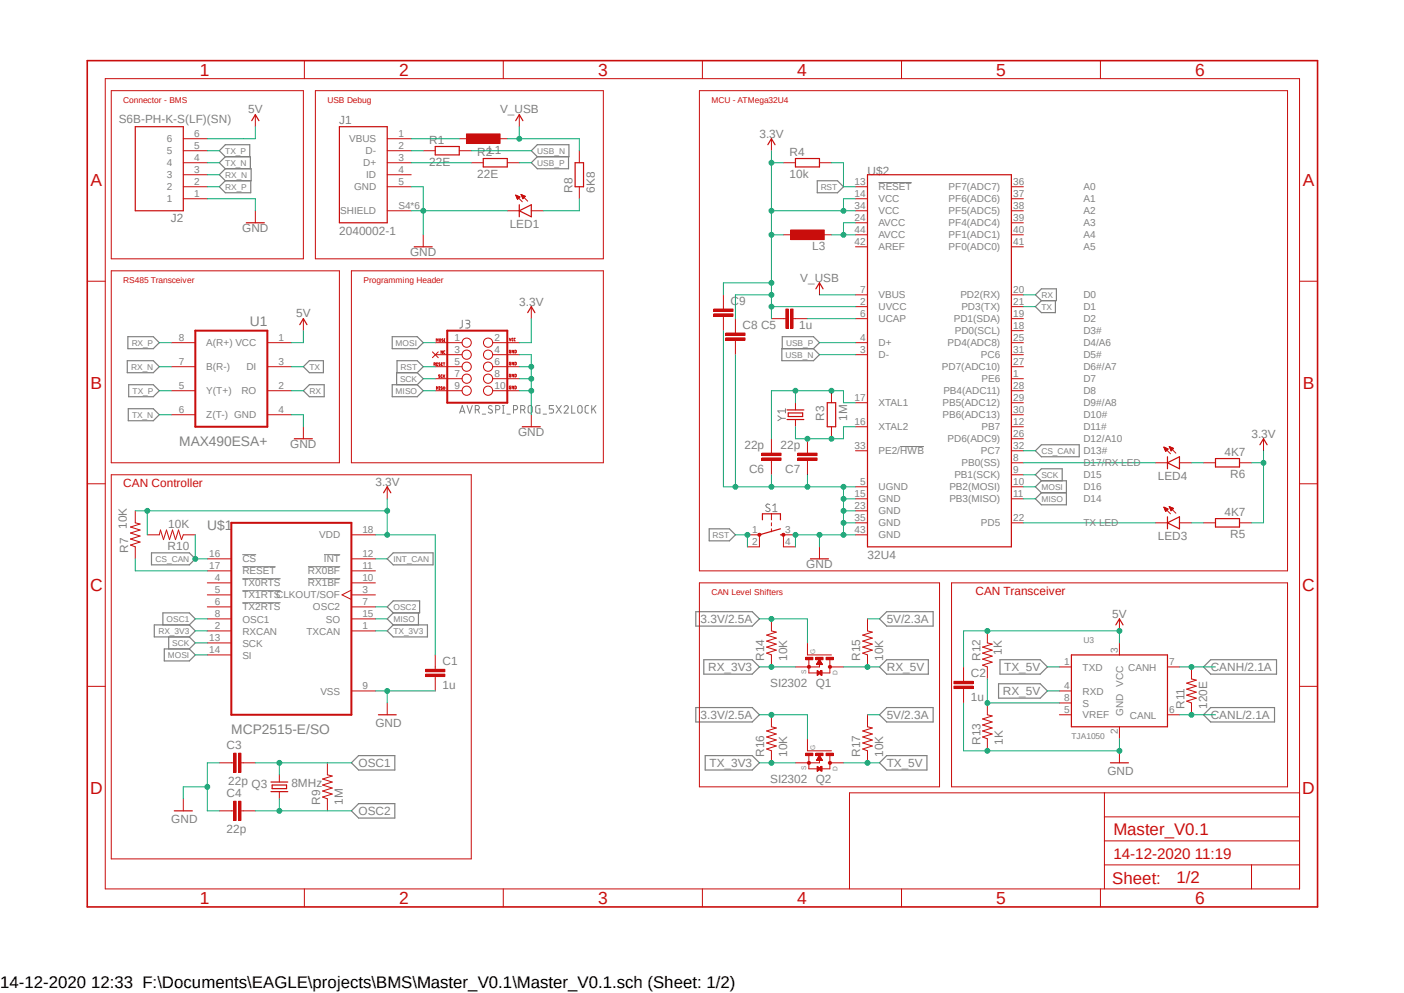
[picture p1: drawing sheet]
<svg xmlns="http://www.w3.org/2000/svg" width="297mm" height="210mm" viewBox="0 0 297 210" stroke-linecap="round" stroke-linejoin="round" font-family="sans-serif">
<path d="M17.9 12.5l261.2 179.9M279.1 12.5l-261.2 179.9" fill="none" stroke="#fff" stroke-width=".21"/>
<g fill="none" stroke="#808080" stroke-width=".21">
<path d="M185.8 38.6h7.1M97.8 67.7l-.1 1.5-.5 .2M98.5 67.7h.5a.36 .36 0 0 1 .4 .4 .36 .36 0 0 1-.4 .4h-.3M98.9 68.5a.47 .47 0 0 1 .5 .4 .47 .47 0 0 1-.5 .5h-.4M97.2 87.4l.6-1.6 .5 1.6M97.4 87h.8M98.8 85.8l.6 1.6 .5-1.6M100.5 86.7h.5a.46 .46 0 0 0 .4-.4 .46 .46 0 0 0-.2-.5h-.7v1.6M101 86.7l.4 .7M102 87.6h.7M104.1 85.9l-.6-.1a.38 .38 0 0 0 0 .6l.5 .3a.37 .37 0 0 1 .2 .4 .37 .37 0 0 1-.4 .3l-.5-.2M104.9 86.7l.6-.1a.46 .46 0 0 0 .2-.5 .46 .46 0 0 0-.4-.3h-.4v1.6"/>
<path d="M106.3 85.8h.4M106.3 87.4h.4M106.5 85.8v1.6M107.2 87.6h.7M108.6 86.7h.5a.46 .46 0 0 0 .4-.4 .46 .46 0 0 0-.2-.5h-.7v1.6M110.2 86.7h.4a.45 .45 0 0 0 .5-.4 .45 .45 0 0 0-.3-.5h-.6v1.6M110.7 86.7l.4 .7M111.8 86a.46 .46 0 0 1 .5-.2 .46 .46 0 0 1 .3 .4v1a.46 .46 0 0 1-.5 .2 .46 .46 0 0 1-.4-.4zM114.2 85.8l-.8 .1-.1 1.1 .2 .3 .7 .1v-.9h-.2M114.9 87.6h.7M117.1 85.8h-.9v.7h.5a.45 .45 0 0 1 .4 .4 .45 .45 0 0 1-.4 .5h-.5M117.6 85.8l1.1 1.6"/>
<path d="M118.7 85.8l-1.1 1.6M119.3 86.1a.44 .44 0 0 1 .7-.3 .44 .44 0 0 1 .1 .7l-.8 .9h.9M120.9 85.8v1.6h.8M122.3 86a.46 .46 0 0 1 .5-.2 .46 .46 0 0 1 .3 .4v.8a.47 .47 0 0 1-.4 .4 .47 .47 0 0 1-.5-.4zM124.5 85.8h-.5l-.2 .3v1.1l.7 .2M125.2 85.8v1.6M125.5 86.4l.6 1M126.1 85.8l-.9 .9M164.5 87.9l.8 .6M165.3 88.5l-.8 .5M165.3 88.5h.9M166.2 86.9h-1.7l.4 .4"/>
<path d="M166.2 86.4v.9M190.4 94.4h5.1M51.3 117.3h2.9M51.3 119.8h7M65.2 119.8h6.8M68.5 117.3h3.5M162.8 106.7l-.2-.1a.37 .37 0 0 0-.5 .2 .37 .37 0 0 0 .1 .5l.7 .4v.3a.6 .6 0 0 1-.9 0M163.5 106.9l.5-.3v1.6M163.5 108.2h.9M51.3 122.4h8.1M51.3 124.9h8.1M51.3 127.5h8.1"/>
<path d="M65.2 122.4h6.8"/>
</g>
<g fill="none" stroke="#808080" stroke-width=".25">
<path d="M47.7 33.1l-1.3-1.2 1.3-1.3h5.1v2.5M47.7 33.1h5.3v2.6M47.7 35.7h5.4v2.5h-5.4M47.7 38.2l-1.3 1.3 1.3 1.3h5.3v-2.6M47.7 33.1l-1.3 1.3 1.3 1.3M47.7 35.7l-1.3 1.3 1.3 1.2M112.4 31.9l1.3-1.3h6.7v2.5h-6.7zM113.7 33.1l-1.3 1.3 1.3 1.3h6.6v-2.6M172.9 38.2h4.3l1.2 1.3-1.2 1.3h-4.3zM26.9 76.3h5.5l1.3 1.3-1.3 1.2h-5.5zM27.1 71.2h5.3l1.3 1.3-1.3 1.2h-5.3zM64.2 77.6l1.2-1.3h3v2.5h-3z"/>
<path d="M83 71.2h5.3l1.2 1.3-1.2 1.2h-5.3zM84 78.8v-2.5h4.3l1.2 1.3-1.2 1.2M88.3 78.8h-4.4v2.6M88.3 78.8l1.2 1.3-1.2 1.3M165.4 73.7h6.7l1.3 1.3-1.3 1.3h-6.7zM165.5 73.7v-2.5h6.6l1.3 1.3-1.3 1.2M219 62.4l1.3-1.3h3.2v2.5h-3.2zM220.3 63.6l-1.3 1.3 1.3 1.2h3v-2.5M27.1 86.4h5.3l1.3 1.3-1.3 1.3h-5.3zM27.2 81.4h5.2l1.3 1.2-1.3 1.3h-5.2zM65.4 81.4h3.2v2.5h-3.2l-1.2-1.3zM83 81.4h5.3l1.2 1.2-1.2 1.3h-5.3z"/>
<path d="M220.3 94.1h8v2.5h-8l-1.3-1.3zM32 116.9h8l1.3 1.3-1.3 1.3h-8zM81.9 118.2l1.3-1.3h8.4v2.6h-8.4zM150 111.8h4.3l1.3 1.3-1.3 1.3h-4.3zM220.3 101.7h5.3v5.1h-5.3l-1.3-1.3 1.3-1.3M220.3 104.2h5.3M220.3 101.7l-1.3-1.3 1.3-1.3h4.4v2.6M220.3 101.7l-1.3 1.3 1.3 1.2M34.5 132.2v-2.6h5.5l1.3 1.3-1.3 1.3M34.8 137.2h5.2l1.3 1.3-1.3 1.3h-5.2zM35.7 134.7v2.5M40 132.2h-7.4v2.5h7.4"/>
<path d="M40 134.7l1.3 1.3-1.3 1.2M40 132.2l1.3 1.2-1.3 1.3M81.9 128.4l1.3-1.3h5.6v2.5h-5.6zM83.2 129.6l-1.3 1.3 1.3 1.3M83.2 132.2h7.2v2.5h-7.2l-1.3-1.3zM88.5 129.6v2.6M147.2 129.4h11.9l1.6 1.5-1.6 1.5h-11.9zM148.9 139.5h10.2l1.6 1.6-1.6 1.5h-10.2zM186.1 130.9l1.5-1.5h9.8v3h-9.8zM211.5 139.5h8.5l1.6 1.6-1.6 1.5h-8.5zM147.2 149.6h11.9l1.6 1.6-1.6 1.5h-11.9zM149.2 159.8h9.9l1.6 1.5-1.6 1.6h-9.9z"/>
<path d="M186.1 151.2l1.5-1.6h9.8v3.1h-9.8zM186.1 141.1l1.5-1.6h8.8v3.1h-8.8zM187.6 159.8h8.5v3.1h-8.5l-1.5-1.6zM211.2 144.6h8.8l1.6 1.5-1.6 1.6h-8.8zM254.6 141.1l1.5-1.6h13.9v3.1h-13.9zM256.1 149.6h13.5v3.1h-13.5l-1.5-1.5zM74.3 171.5l1.6-1.5h7.6v3h-7.6zM74.3 161.3l1.6-1.5h7.6v3.1h-7.6z"/>
</g>
<g fill="none" stroke="#c90d0c" stroke-width=".21">
<path d="M22.3 16.6h252.6v171.4h-252.6zM23.5 19.2h40.7v35.5h-40.7zM64.4 12.8v3.8M66.7 19.2h60.9v35.5h-60.9zM106.5 12.8v3.8M148 19.2h124.4v101.5h-124.4zM148.6 12.8v3.8M190.7 12.8v3.8M232.8 12.8v3.8M81.9 29.3h5.1M81.9 31.9h5.1M81.9 34.4h5.1"/>
<path d="M81.9 37h5.1M81.9 39.5h5.1M89.5 31.9h2.6M97.2 31.9h2.5M99.7 34.4h2.5M107.3 34.4h2.6M109.9 24.3v2.5M181 39.5h2.5M214 39.5h2.5M18.5 59.5h3.8M23.5 57.3h48.3v40.6h-48.3zM74.3 57.3h53.3v40.6h-53.3z"/>
<path d="M81.9 44.6h5.1M89.5 49.7v2.5M181 44.6h2.5M181 52.2h2.5M181 47.1h2.5M181 49.7h2.5M181 42h2.5M214 44.6h2.5M214 52.2h2.5M214 47.1h2.5M214 49.7h2.5M214 42h2.5"/>
<path d="M274.9 59.5h3.8M181 72.5h2.5M181 75h2.5M181 67.4h2.5M181 62.4h2.5M181 64.9h2.5M214 72.5h2.5M214 75h2.5M214 69.9h2.5M214 67.4h2.5M214 62.4h2.5M214 64.9h2.5"/>
<path d="M214 77.6h2.5M181 85.2h2.5M181 90.3h2.5M181 95.3h2.5M214 97.9h2.5M214 82.6h2.5M214 85.2h2.5M214 87.7h2.5M214 90.3h2.5M214 95.3h2.5M214 92.8h2.5M214 80.1h2.5"/>
<path d="M18.5 102.3h3.8M23.5 100.4h76.2v81.3h-76.2zM181 105.5h2.5M181 108h2.5M181 110.6h2.5M181 113.1h2.5M181 103h2.5M214 100.4h2.5M214 105.5h2.5M214 110.6h2.5M214 103h2.5M274.9 102.3h3.8"/>
<path d="M148 123.3h50.8v43.1h-50.8zM201.3 123.3h71.1v43.1h-71.1zM18.5 145.2h3.8M274.9 145.2h3.8M233.6 167.7v20.3M233.6 177.8h41.3M233.6 172.8h41.3M274.9 167.7h-95.2v20.3M64.4 188v3.8M106.5 188v3.8M148.6 188v3.8M190.7 188v3.8"/>
<path d="M232.8 188v3.8M233.6 182.9h41.3M264.8 182.9v5.1"/>
</g>
<path d="M18.5 12.8h260.2v179h-260.2z" fill="none" stroke="#c90d0c" stroke-width=".34"/>
<path d="M71.8 26.8h10.1v20.3h-10.1zM92.1 31h5.1v1.8h-5.1zM102.2 33.5h5.1v1.8h-5.1zM109.1 25.5l.8-1.2 .7 1.2M183.5 37h30.5v78.7h-30.5zM87.6 52.2h3.8" fill="none" stroke="#c90d0c" stroke-width=".25"/>
<path d="M98.7 28.3h7.1v2.1h-7.1z" fill-rule="evenodd" fill="#c90d0c"/>
<path d="M97.2 29.3h2.5M98.7 28.3h7.1v2.1h-7.1zM104.8 29.3h2.5M173.4 59.8v2.6" fill="none" stroke="#c90d0c" stroke-width=".21"/>
<path d="M172.6 61.1l.8-1.3 .7 1.3" fill="none" stroke="#c90d0c" stroke-width=".25"/>
<path d="M167.3 48.6h7.1v2.1h-7.1z" fill-rule="evenodd" fill="#c90d0c"/>
<path d="M165.7 49.7h2.6M167.3 48.6h7.1v2.1h-7.1zM173.4 49.7h2.5M165.7 67.4h.5M167.8 67.4h.5" fill="none" stroke="#c90d0c" stroke-width=".21"/>
<path d="M167.3 65.4h.5v4h-.5z" fill-rule="evenodd" fill="#c90d0c"/>
<path d="M167.3 65.4h.5v4h-.5z" fill="none" stroke="#c90d0c" stroke-width=".21"/>
<path d="M166.2 65.4h.6v4h-.6z" fill-rule="evenodd" fill="#c90d0c"/>
<path d="M163.2 67.4h2.5M166.2 65.4h.6v4h-.6zM168.3 67.4h2.5M163.2 95.3v.5M163.2 97.4v.5M168.3 85.2v1.5M168.3 88.7v1.6" fill="none" stroke="#c90d0c" stroke-width=".21"/>
<path d="M166.5 86.7h3.6M166.5 88.7h3.6M166.8 87.3h3v.8h-3z" fill="none" stroke="#c90d0c" stroke-width=".25"/>
<path d="M161.2 95.8h4v.6h-4z" fill-rule="evenodd" fill="#c90d0c"/>
<path d="M161.2 95.8h4v.6h-4z" fill="none" stroke="#c90d0c" stroke-width=".21"/>
<path d="M161.2 96.9h4v.5h-4z" fill-rule="evenodd" fill="#c90d0c"/>
<path d="M161.2 96.9h4v.5h-4zM163.2 92.8v2.5M163.2 97.9v2.5M170.8 95.3v.5M170.8 97.4v.5" fill="none" stroke="#c90d0c" stroke-width=".21"/>
<path d="M168.8 95.8h4v.6h-4z" fill-rule="evenodd" fill="#c90d0c"/>
<path d="M168.8 95.8h4v.6h-4z" fill="none" stroke="#c90d0c" stroke-width=".21"/>
<path d="M168.8 96.9h4v.5h-4z" fill-rule="evenodd" fill="#c90d0c"/>
<path d="M165.7 34.4h2.6M173.4 34.4h2.5M155.6 69.9v.5M155.6 72v.5M168.8 96.9h4v.5h-4zM170.8 92.8v2.5M170.8 97.9v2.5M175.9 82.6v2.6M175.9 90.3v2.5" fill="none" stroke="#c90d0c" stroke-width=".21"/>
<path d="M168.3 33.5h5.1v1.8h-5.1zM175 85.2h1.8v5.1h-1.8z" fill="none" stroke="#c90d0c" stroke-width=".25"/>
<path d="M153.5 71.5h4.1v.5h-4.1z" fill-rule="evenodd" fill="#c90d0c"/>
<path d="M153.5 71.5h4.1v.5h-4.1z" fill="none" stroke="#c90d0c" stroke-width=".21"/>
<path d="M153.5 70.4h4.1v.6h-4.1z" fill-rule="evenodd" fill="#c90d0c"/>
<path d="M153 64.9v.5M153 66.9v.5M153.5 70.4h4.1v.6h-4.1zM155.6 67.4v2.5M155.6 72.5v2.5" fill="none" stroke="#c90d0c" stroke-width=".21"/>
<path d="M151 66.4h4.1v.5h-4.1z" fill-rule="evenodd" fill="#c90d0c"/>
<path d="M151 66.4h4.1v.5h-4.1z" fill="none" stroke="#c90d0c" stroke-width=".21"/>
<path d="M151 65.4h4.1v.5h-4.1z" fill-rule="evenodd" fill="#c90d0c"/>
<path d="M151 65.4h4.1v.5h-4.1zM153 62.4v2.5M153 67.4v2.5M160.7 113.1v2.6M163.2 108.7v1.2M163.2 110.6v.6M163.2 111.8v.7M165.7 113.1v2.6M173.4 115.7v2.5" fill="none" stroke="#c90d0c" stroke-width=".21"/>
<path d="M161.3 109.9v-1.2h3.8v1.2M165.1 113.1h.6M165.1 111.8l-4.4 1.3M171.4 118.2h3.9" fill="none" stroke="#c90d0c" stroke-width=".25"/>
<path d="M160.4 112.9h.5l.1 .2-.1 .2-.2 .2-.3-.2z" fill-rule="evenodd" fill="#c90d0c"/>
<path d="M160.4 112.9h.5l.1 .2-.1 .2-.2 .2-.3-.2z" fill="none" stroke="#c90d0c" stroke-width=".21"/>
<path d="M165.5 112.9h.4l.2 .2-.2 .2-.2 .2-.2-.2z" fill-rule="evenodd" fill="#c90d0c"/>
<g fill="none" stroke="#c90d0c" stroke-width=".21">
<path d="M38.8 39.5h5.1M38.8 37h5.1M38.8 34.4h5.1M38.8 31.9h5.1M38.8 29.3h5.1M54 24.3v2.5M122.6 31.9v2.5M122.6 39.5v2.5M163.2 29.3v2.6M38.8 42h5.1M54 44.6v2.5M107.3 44.6h2.6"/>
<path d="M109.1 41.3l1.4 1.4M109.1 41.3l.9 .4M109.1 41.3l.4 .9 .5-.5M109.1 41.3h.1M109.2 41.4h.2M109.2 41.5h.4M109.3 41.7h.7M109.3 41.6h.6M109.3 41.8h.6M109.3 41.9h.5M109.4 42h.3M109.4 42h.2"/>
<path d="M109.5 42.1h.1M110.2 41.1l1.4 1.4M110.2 41.1l.9 .4-.5 .5zM110.2 41.1h.1M110.3 41.2h.2M110.3 41.3h.4M110.4 41.4h.5M110.4 41.5h.7M110.4 41.6h.7M110.5 41.7h.5M110.5 41.8h.4M110.6 42h.1"/>
<path d="M110.6 41.9h.2M112.4 44.6h2.5M36.2 77.6h5.1M36.2 72.5h5.1M56.6 77.6h5M56.6 72.5h5M64.2 67.4v2.5M91.5 74.4l1.2 1.2M91.8 77h.2M92 77l.1-.2h-.3v.5M92 77l.1 .3M92.1 77.6h5.6"/>
<path d="M92.1 72.5h5.6M92.1 75h5.6M92.3 72.2v-.5l.2 .3 .2-.3v.5M92.4 77h.2M92.6 76.8h-.2v.5h.2M92.7 74.4l-1.2 1.2M93 71.7l.3 .1-.2 .4-.2-.1zM93 79.3h-.2v.2l.3 .2-.1 .1h-.2M93.1 76.8h-.2l-.1 .1 .3 .3h-.3M93.4 77h.2M93.6 79.3l-.3 .1v.4h.3M93.6 76.8h-.2v.5h.2"/>
<path d="M93.6 74.2v.6l-.3-.6v.6M93.7 71.7h-.1l-.1 .1 .3 .3h-.3M93.8 76.8h.3M93.8 79.3v.5M93.9 79.5l.2 .3M93.9 76.8v.5M94 72.2h.1M94 71.7h.1M94 71.7v.5M94.1 74.2l-.2 .1v.4l.2 .1M94.1 79.3l-.3 .3M104.2 77.6h5.7"/>
<path d="M104.2 72.5h5.7M104.2 75h5.7M107.7 71.5l.2 .6 .2-.6M108 74.1l-.3 .1 .2 .4h.1l-.1-.3M108 76.6l-.3 .1 .2 .5h.1l-.1-.4M108 79.2h-.3l.2 .5h.1l-.1-.3M108.5 71.5h-.2v.5l.2 .1M108.6 74.1v.5l-.3-.5v.5M108.6 76.6v.6l-.3-.6v.6M108.6 79.2v.5l-.3-.5v.5M108.9 74.1h.3v.5h-.3zM108.9 76.6l.3 .1v.4l-.3 .1z"/>
<path d="M108.9 79.2h.3v.5h-.3zM109 71.5l-.2 .2v.3l.2 .1M112.4 64.9v2.5M36.2 82.6h5.1M36.2 87.7h5.1M56.6 82.6h5M56.6 87.7h5M64.2 90.3v2.5M92.1 82.6h5.6M92.1 80.1h5.6M92.3 82.4v-.6l.2 .3 .2-.3v.6M92.9 81.8v.6"/>
<path d="M93.6 81.9l-.2-.1-.1 .1 .3 .4h-.3M93.8 81.9l.3 .1-.1 .3-.2-.1zM104.2 82.6h5.7M104.2 80.1h5.7M108 81.7l-.3 .1 .2 .5h.1l-.1-.4M108.6 81.7v.6l-.3-.6v.6M108.9 81.7l.3 .1v.4l-.3 .1zM112.4 87.7v2.6M244.4 97.9h2.6M246.2 94.6l1.4 1.4M246.2 94.6l.9 .4-.5 .5zM246.3 94.6h.1"/>
<path d="M246.3 94.8h.5M246.3 94.7h.2M246.3 94.9h.6M246.4 95h.7M246.4 95.1h.6M246.5 95.2h.4M246.5 95.2h.3M246.5 95.3h.2M246.6 95.4h.1M247.4 94.4l1.4 1.4M247.4 94.4l.8 .4-.5 .5M247.4 94.4l.3 .9"/>
<path d="M247.4 94.5h.2M247.4 94.6h.4M247.5 94.7h.5M247.5 94.8h.7M247.6 94.9h.6M247.6 95.1h.4M247.6 95h.5M247.6 95.2h.3M247.7 95.2h.1M247.7 95.3l.1 .1M249.5 97.9h2.6M254.6 97.9h2.5"/>
<path d="M262.2 97.9h2.6M267.3 92.8v2.5M28.6 108v2.6l1 .2-2 .7 2 .6-2 .6 2 .7-2 .6 2 .6-2 .7 1 .4v2.5M43.9 118.2h5M74.3 113.1h5.1M74.3 118.2h5.1M158.1 113.1h2.6M158.1 115.7h2.6M165.5 112.9h.4l.2 .2-.2 .2-.2 .2-.2-.2zM165.7 113.1h2.6M165.7 115.7h2.6M244.4 110.6h2.6"/>
<path d="M246.2 107.3l1.4 1.4M246.2 107.3l.9 .4-.5 .5zM246.3 107.3h.1M246.3 107.4h.2M246.3 107.6h.7M246.3 107.5h.5M246.4 107.7h.7M246.4 107.8h.6M246.5 107.9h.4M246.5 107.9h.3M246.5 108h.2M246.6 108.1h.1"/>
<path d="M247.4 107.1l1.4 1.4M247.4 107.1l.8 .4-.5 .5zM247.4 107.2h.2M247.4 107.3h.4M247.5 107.4h.5M247.5 107.5h.7M247.6 107.6h.6M247.6 107.7h.5M247.6 107.9h.3M247.6 107.8h.4M247.7 107.9h.1M249.5 110.6h2.6"/>
<path d="M254.6 110.6h2.5M262.2 110.6h2.6M43.9 120.7h5M43.9 123.3h5M43.9 125.8h5M43.9 128.4h5M43.9 130.9h5M43.9 133.4h5M43.9 136h5M43.9 138.5h5M74.3 120.7h5.1M74.3 123.3h5.1"/>
<path d="M74.3 125.8h5.1M74.3 128.4h5.1M74.3 130.9h5.1M74.3 133.4h5.1M74.3 124.8l-2 1 2 1M236.8 136v2.5M74.3 146.1h5.1M81.9 148.7v2.5M224.1 146.1h2.6M224.1 141.1h2.6M224.1 148.7h2.6M224.1 151.2h2.6"/>
<path d="M236.8 153.7v2.6M236.8 158.8v2.5M247 141.1h2.5M247 151.2h2.5M252.1 141.1v2.5l1 .2-2.1 .7 2.1 .6-2.1 .7 2.1 .6-2.1 .6 2.1 .7-2.1 .6 1.1 .4v2.5M48.9 161.3h.5M51 161.3h.5M59.1 163.9v1.5M59.1 167.4v1.6"/>
<circle cx="98.7" cy="75" r=".98"/>
<circle cx="98.7" cy="77.6" r=".98"/>
<circle cx="98.7" cy="72.5" r=".98"/>
<circle cx="103.2" cy="72.5" r=".98"/>
<circle cx="103.2" cy="75" r=".98"/>
<circle cx="103.2" cy="77.6" r=".98"/>
<circle cx="98.7" cy="80.1" r=".98"/>
<circle cx="98.7" cy="82.6" r=".98"/>
<circle cx="103.2" cy="82.6" r=".98"/>
<circle cx="103.2" cy="80.1" r=".98"/>
</g>
<g fill="none" stroke="#c90d0c" stroke-width=".25">
<path d="M28.6 26.8h10.2v17.8h-10.2zM53.3 25.5l.7-1.2 .8 1.2M121.7 34.4h1.7v5.1h-1.7zM162.4 30.6l.8-1.3 .8 1.3M52.1 47.1h3.8M109.9 44.6l2.5-1.3v2.5zM109.9 43.3v2.5M63.4 68.7l.8-1.3 .7 1.3M111.6 66.1l.8-1.2 .8 1.2M62.3 92.8h3.8M110.5 90.3h3.8M247 96.6v2.5"/>
<path d="M247 97.9l2.5-1.3v2.5zM257.1 97h5.1v1.8h-5.1zM266.5 94.1l.8-1.3 .8 1.3M247 110.6l2.5-1.3v2.5zM247 109.3v2.5M257.1 109.7h5.1v1.8h-5.1zM226.7 138.5h20.3v15.2h-20.3zM80.1 151.2h3.7M57.3 165.4h3.6M57.3 167.4h3.6M57.6 166h3v.8h-3zM234.9 161.3h3.8"/>
</g>
<path d="M41.3 69.9h15.3v20.4h-15.3zM94.6 69.9h12.7v15.3h-12.7zM48.9 110.6h25.4v40.6h-25.4z" fill="none" stroke="#c90d0c" stroke-width=".42"/>
<path d="M50.5 159.3h.5v4.1h-.5z" fill-rule="evenodd" fill="#c90d0c"/>
<path d="M50.5 159.3h.5v4.1h-.5z" fill="none" stroke="#c90d0c" stroke-width=".21"/>
<path d="M49.4 159.3h.6v4.1h-.6z" fill-rule="evenodd" fill="#c90d0c"/>
<path d="M49.4 159.3h.6v4.1h-.6zM46.4 161.3h2.5M48.9 171.5h.5M51 171.5h.5M51.5 161.3h2.5" fill="none" stroke="#c90d0c" stroke-width=".21"/>
<path d="M50.5 169.5h.5v4h-.5z" fill-rule="evenodd" fill="#c90d0c"/>
<path d="M50.5 169.5h.5v4h-.5z" fill="none" stroke="#c90d0c" stroke-width=".21"/>
<path d="M49.4 169.5h.6v4h-.6z" fill-rule="evenodd" fill="#c90d0c"/>
<path d="M92.1 141.1v.5M92.1 143.1v.5M38.8 169v2.5M46.4 171.5h2.5M49.4 169.5h.6v4h-.6zM51.5 171.5h2.5" fill="none" stroke="#c90d0c" stroke-width=".21"/>
<path d="M36.9 171.5h3.8" fill="none" stroke="#c90d0c" stroke-width=".25"/>
<path d="M90 142.6h4.1v.5h-4.1z" fill-rule="evenodd" fill="#c90d0c"/>
<path d="M90 142.6h4.1v.5h-4.1z" fill="none" stroke="#c90d0c" stroke-width=".21"/>
<path d="M90 141.6h4.1v.5h-4.1z" fill-rule="evenodd" fill="#c90d0c"/>
<path d="M92.1 138.5v2.6M90 141.6h4.1v.5h-4.1zM92.1 143.6v2.5M203.8 143.6v.5M203.8 145.6v.5" fill="none" stroke="#c90d0c" stroke-width=".21"/>
<path d="M201.8 145.1h4.1v.5h-4.1z" fill-rule="evenodd" fill="#c90d0c"/>
<path d="M201.8 145.1h4.1v.5h-4.1z" fill="none" stroke="#c90d0c" stroke-width=".21"/>
<path d="M201.8 144.1h4.1v.5h-4.1z" fill-rule="evenodd" fill="#c90d0c"/>
<path d="M31.2 113.1h2.5l.3-1 .6 2 .6-2 .7 2 .6-2 .6 2 .7-2 .6 2 .4-1h2.5M81.9 103v2.5M170.8 138.5h5.1M171.1 139.4v2.9h4.5v-2.9M208.9 133.4v2.6l1 .2-2 .7 2 .6-2 .6 2 .7-2 .6 2 .6-2 .7 1 .4v2.5M173.4 140.5v.6h-2.6M175.6 141.1h.3M201.8 144.1h4.1v.5h-4.1zM203.8 141.1v2.5M203.8 146.1v2.6M208.9 148.7v2.5l1 .2-2 .7 2 .6-2 .6 2 .7-2 .6 2 .6-2 .7 1 .4v2.5M69.3 161.3v2.6l1 .2-2.1 .7 2.1 .6-2.1 .6 2.1 .7-2.1 .6 2.1 .6-2.1 .7 1.1 .4v2.5" fill="none" stroke="#c90d0c" stroke-width=".21"/>
<path d="M81.2 104.2l.7-1.2 .8 1.2" fill="none" stroke="#c90d0c" stroke-width=".25"/>
<path d="M170.9 140.8h.5v.5h-.5l-.1-.2z" fill-rule="evenodd" fill="#c90d0c"/>
<path d="M170.9 140.8h.5v.5h-.5l-.1-.2z" fill="none" stroke="#c90d0c" stroke-width=".21"/>
<path d="M175.3 140.8h.5v.5h-.5l-.1-.2z" fill-rule="evenodd" fill="#c90d0c"/>
<path d="M175.3 140.8h.5v.5h-.5l-.1-.2z" fill="none" stroke="#c90d0c" stroke-width=".21"/>
<path d="M174.8 139h1.5v.5h-1.5z" fill-rule="evenodd" fill="#c90d0c"/>
<path d="M174.8 139h1.5v.5h-1.5z" fill="none" stroke="#c90d0c" stroke-width=".21"/>
<path d="M172.6 139h1.5v.5h-1.5z" fill-rule="evenodd" fill="#c90d0c"/>
<path d="M172.6 139h1.5v.5h-1.5z" fill="none" stroke="#c90d0c" stroke-width=".21"/>
<path d="M170.4 139h1.6v.5h-1.6z" fill-rule="evenodd" fill="#c90d0c"/>
<path d="M170.4 139h1.6v.5h-1.6z" fill="none" stroke="#c90d0c" stroke-width=".21"/>
<path d="M173.7 141.8h.2v1h-.2z" fill-rule="evenodd" fill="#c90d0c"/>
<g fill="none" stroke="#c90d0c" stroke-width=".21">
<path d="M163.2 130.9v2.5l1 .3-2 .6 2 .7-2 .6 2 .6-2 .7 2 .6-2 .6 1 .4v2.6M170.8 136v2.5M173.1 140h.5M173.1 139.9h.5M173.1 139.8h.4M173.2 139.8h.3M173.2 139.7h.3M173.3 139.7h.1M173.3 139.6h.1M173.4 139.5l.6 1h-1.3zM183.5 130.9v2.5l1 .3-2 .6 2 .7-2 .6 2 .6-2 .7 2 .6-2 .6 1 .4v2.6M168.3 141.1h2.5"/>
<path d="M170.8 158.8h5.1M171.1 159.8v2.8h4.5v-2.8M172.8 140.5h1.1M172.8 140.4h1.1M172.9 140.3h.9M172.9 140.2h.9M172.9 141.8l.8 .5-.8 .5zM172.9 142.8h.1M172.9 142.7h.2M172.9 142.6h.3M172.9 142.5h.5M172.9 142.4h.6"/>
<path d="M172.9 142.3h.7M172.9 142.2h.7M172.9 142.2h.5M172.9 142.1h.4M172.9 142h.2M172.9 141.9h.1M172.9 140.2h.8M173 140.1h.7M173 140h.7M173.7 141.8h.2v1h-.2zM175.9 141.1h2.5M173.4 160.8v.5h-2.6"/>
<path d="M175.6 161.3h.3"/>
</g>
<path d="M170.9 161.1h.5v.5h-.5l-.1-.3z" fill-rule="evenodd" fill="#c90d0c"/>
<path d="M170.9 161.1h.5v.5h-.5l-.1-.3z" fill="none" stroke="#c90d0c" stroke-width=".21"/>
<path d="M175.3 161.1h.5v.5h-.5l-.1-.3z" fill-rule="evenodd" fill="#c90d0c"/>
<path d="M175.3 161.1h.5v.5h-.5l-.1-.3z" fill="none" stroke="#c90d0c" stroke-width=".21"/>
<path d="M174.8 159.3h1.5v.5h-1.5z" fill-rule="evenodd" fill="#c90d0c"/>
<path d="M174.8 159.3h1.5v.5h-1.5z" fill="none" stroke="#c90d0c" stroke-width=".21"/>
<path d="M172.6 159.3h1.5v.5h-1.5z" fill-rule="evenodd" fill="#c90d0c"/>
<path d="M172.6 159.3h1.5v.5h-1.5z" fill="none" stroke="#c90d0c" stroke-width=".21"/>
<path d="M170.4 159.3h1.6v.5h-1.6z" fill-rule="evenodd" fill="#c90d0c"/>
<path d="M170.4 159.3h1.6v.5h-1.6z" fill="none" stroke="#c90d0c" stroke-width=".21"/>
<path d="M173.7 162.1h.2v1h-.2z" fill-rule="evenodd" fill="#c90d0c"/>
<g fill="none" stroke="#c90d0c" stroke-width=".21">
<path d="M236.8 130.9v2.5M163.2 151.2v2.5l1 .3-2 .6 2 .6-2 .7 2 .6-2 .6 2 .7-2 .6 1 .4v2.5M170.8 156.3v2.5M173.3 160h.1M173.3 159.9h.1M173.4 159.8l.6 1h-1.3zM183.5 151.2v2.5l1 .3-2 .6 2 .6-2 .7 2 .6-2 .6 2 .7-2 .6 1 .4v2.5M168.3 161.3h2.5M172.8 160.8h1.1M172.8 160.7h1.1M172.9 160.6h.9M172.9 160.5h.9"/>
<path d="M172.9 163.1h.1M172.9 163h.2M172.9 162.9h.3M172.9 162.9h.4M172.9 162.8h.5M172.9 162.7h.7M172.9 162.6h.7M172.9 162.5h.6M172.9 162.4h.5M172.9 162.3h.3M172.9 162.2h.2M172.9 162.1h.1"/>
<path d="M173 160.4h.7M173 160.3h.7M173.1 160.2h.5M173.1 160.1h.4M173.2 160.1h.3M173.2 160h.3M173.7 162.1h.2v1h-.2zM173.7 162.6l-.8-.5v1M173.7 162.6l-.8 .5M175.9 161.3h2.5"/>
</g>
<path d="M236.1 132.2l.7-1.3 .8 1.3" fill="none" stroke="#c90d0c" stroke-width=".25"/>
<path d="M87 39.5h2.5v10.2M87 44.6h2.5" fill="none" stroke="#0dab76" stroke-width=".21"/>
<circle cx="89.5" cy="44.6" r=".51" fill="#0dab76"/>
<g fill="none" stroke="#0dab76" stroke-width=".21">
<path d="M89.5 44.6h17.8M173.4 113.1v2.6M178.4 110.6h2.6M181 103h-2.6v10.1h2.6"/>
<circle cx="89.5" cy="44.6" r=".51"/>
</g>
<circle cx="178.4" cy="110.6" r=".51" fill="#0dab76"/>
<g fill="none" stroke="#0dab76" stroke-width=".21">
<path d="M178.4 108h2.6"/>
<circle cx="178.4" cy="110.6" r=".51"/>
</g>
<circle cx="178.4" cy="108" r=".51" fill="#0dab76"/>
<g fill="none" stroke="#0dab76" stroke-width=".21">
<path d="M178.4 105.5h2.6"/>
<circle cx="178.4" cy="108" r=".51"/>
</g>
<circle cx="178.4" cy="105.5" r=".51" fill="#0dab76"/>
<g fill="none" stroke="#0dab76" stroke-width=".21">
<path d="M163.2 100.4v2.6h7.6"/>
<circle cx="178.4" cy="105.5" r=".51"/>
</g>
<circle cx="178.4" cy="103" r=".51" fill="#0dab76"/>
<g fill="none" stroke="#0dab76" stroke-width=".21">
<path d="M170.8 100.4v2.6h7.6"/>
<circle cx="178.4" cy="103" r=".51"/>
</g>
<circle cx="170.8" cy="103" r=".51" fill="#0dab76"/>
<g fill="none" stroke="#0dab76" stroke-width=".21">
<path d="M155.6 75v28h7.6"/>
<circle cx="170.8" cy="103" r=".51"/>
</g>
<circle cx="163.2" cy="103" r=".51" fill="#0dab76"/>
<g fill="none" stroke="#0dab76" stroke-width=".21">
<path d="M153 103h2.6"/>
<circle cx="163.2" cy="103" r=".51"/>
</g>
<circle cx="155.6" cy="103" r=".51" fill="#0dab76"/>
<g fill="none" stroke="#0dab76" stroke-width=".21">
<path d="M153 69.9v33.1M173.4 113.1h5"/>
<circle cx="155.6" cy="103" r=".51"/>
</g>
<circle cx="178.4" cy="113.1" r=".51" fill="#0dab76"/>
<g fill="none" stroke="#0dab76" stroke-width=".21">
<path d="M173.4 113.1h-5.1v2.6"/>
<circle cx="178.4" cy="113.1" r=".51"/>
</g>
<circle cx="168.3" cy="113.1" r=".51" fill="#0dab76"/>
<circle cx="168.3" cy="113.1" r=".51" fill="none" stroke="#0dab76" stroke-width=".21"/>
<circle cx="173.4" cy="113.1" r=".51" fill="#0dab76"/>
<g fill="none" stroke="#0dab76" stroke-width=".21">
<path d="M43.9 42h10.1v2.6M109.9 75h2.5v12.7M109.9 77.6h2.5M61.6 87.7h2.6v2.6M109.9 80.1h2.5M109.9 82.6h2.5"/>
<circle cx="173.4" cy="113.1" r=".51"/>
</g>
<circle cx="112.4" cy="82.6" r=".51" fill="#0dab76"/>
<circle cx="112.4" cy="82.6" r=".51" fill="none" stroke="#0dab76" stroke-width=".21"/>
<circle cx="112.4" cy="80.1" r=".51" fill="#0dab76"/>
<circle cx="112.4" cy="80.1" r=".51" fill="none" stroke="#0dab76" stroke-width=".21"/>
<circle cx="112.4" cy="77.6" r=".51" fill="#0dab76"/>
<g fill="none" stroke="#0dab76" stroke-width=".21">
<path d="M79.4 146.1h12.7M81.9 146.1v2.6"/>
<circle cx="112.4" cy="77.6" r=".51"/>
</g>
<circle cx="81.9" cy="146.1" r=".51" fill="#0dab76"/>
<g fill="none" stroke="#0dab76" stroke-width=".21">
<path d="M203.8 148.7v10.1h5.1M236.8 156.3v2.5"/>
<circle cx="81.9" cy="146.1" r=".51"/>
</g>
<circle cx="236.8" cy="158.8" r=".51" fill="#0dab76"/>
<g fill="none" stroke="#0dab76" stroke-width=".21">
<path d="M208.9 158.8h27.9"/>
<circle cx="236.8" cy="158.8" r=".51"/>
</g>
<circle cx="208.9" cy="158.8" r=".51" fill="#0dab76"/>
<g fill="none" stroke="#0dab76" stroke-width=".21">
<path d="M43.9 166.4h-5.1v2.6M46.4 161.3h-2.5v10.2h2.5"/>
<circle cx="208.9" cy="158.8" r=".51"/>
</g>
<circle cx="43.9" cy="166.4" r=".51" fill="#0dab76"/>
<g fill="none" stroke="#0dab76" stroke-width=".21">
<path d="M87 34.4h12.7M87 31.9h2.5M107.3 29.3h15.3v2.6M109.9 26.8v2.5M173.4 62.4h7.6"/>
<circle cx="43.9" cy="166.4" r=".51"/>
</g>
<circle cx="109.9" cy="29.3" r=".51" fill="#0dab76"/>
<g fill="none" stroke="#0dab76" stroke-width=".21">
<path d="M87 29.3h10.2M99.7 31.9h12.7M109.9 34.4h2.5M175.9 49.7h5.1M181 47.1h-2.6v2.6M173.4 75h7.6M173.4 72.5h7.6"/>
<circle cx="109.9" cy="29.3" r=".51"/>
</g>
<circle cx="178.4" cy="49.7" r=".51" fill="#0dab76"/>
<g fill="none" stroke="#0dab76" stroke-width=".21">
<path d="M170.8 67.4h10.2M168.3 85.2v-2.6h10.1v2.6h2.6"/>
<circle cx="178.4" cy="49.7" r=".51"/>
</g>
<circle cx="175.9" cy="82.6" r=".51" fill="#0dab76"/>
<g fill="none" stroke="#0dab76" stroke-width=".21">
<path d="M168.3 82.6h-5.1v10.2"/>
<circle cx="175.9" cy="82.6" r=".51"/>
</g>
<circle cx="168.3" cy="82.6" r=".51" fill="#0dab76"/>
<g fill="none" stroke="#0dab76" stroke-width=".21">
<path d="M181 90.3h-2.6v2.5h-7.6"/>
<circle cx="168.3" cy="82.6" r=".51"/>
</g>
<circle cx="175.9" cy="92.8" r=".51" fill="#0dab76"/>
<g fill="none" stroke="#0dab76" stroke-width=".21">
<path d="M168.3 92.8h2.5"/>
<circle cx="175.9" cy="92.8" r=".51"/>
</g>
<circle cx="170.8" cy="92.8" r=".51" fill="#0dab76"/>
<g fill="none" stroke="#0dab76" stroke-width=".21">
<path d="M175.9 34.4h2.5v5.1h2.6M168.3 90.3v2.5M155.6 113.1h2.5v2.6"/>
<circle cx="170.8" cy="92.8" r=".51"/>
</g>
<circle cx="158.1" cy="113.1" r=".51" fill="#0dab76"/>
<g fill="none" stroke="#0dab76" stroke-width=".21">
<path d="M43.9 31.9h2.5M43.9 34.4h2.5M43.9 37h2.5M43.9 39.5h2.5M54 26.8v2.5h-10.1M122.6 42v2.6h-7.7M33.7 77.6h2.5M33.7 72.5h2.5M61.6 77.6h2.6M64.2 69.9v2.6h-2.6M89.5 77.6h2.6M89.5 72.5h2.6"/>
<path d="M216.5 64.9h2.5M216.5 62.4h2.5M33.7 82.6h2.5M33.7 87.7h2.5M61.6 82.6h2.6M89.5 82.6h2.6M89.5 80.1h2.6M216.5 97.9h27.9M252.1 97.9h2.5M216.5 105.5h2.5M216.5 100.4h2.5M216.5 103h2.5"/>
<path d="M216.5 110.6h27.9M252.1 110.6h2.5M41.3 136h2.6M41.3 138.5h2.6M79.4 130.9h2.5M183.5 130.9h2.6M208.9 133.4h27.9v2.6M183.5 151.2h2.6"/>
<circle cx="158.1" cy="113.1" r=".51"/>
</g>
<circle cx="236.8" cy="133.4" r=".51" fill="#0dab76"/>
<g fill="none" stroke="#0dab76" stroke-width=".21">
<path d="M208.9 133.4h-5.1v7.7"/>
<circle cx="236.8" cy="133.4" r=".51"/>
</g>
<circle cx="208.9" cy="133.4" r=".51" fill="#0dab76"/>
<g fill="none" stroke="#0dab76" stroke-width=".21">
<path d="M264.8 97.9h2.5M267.3 95.3v15.3h-2.5"/>
<circle cx="208.9" cy="133.4" r=".51"/>
</g>
<circle cx="267.3" cy="97.9" r=".51" fill="#0dab76"/>
<g fill="none" stroke="#0dab76" stroke-width=".21">
<path d="M163.2 31.9v2.5h2.5M181 44.6h-17.8v5.1h2.5M181 42h-2.6v2.6"/>
<circle cx="267.3" cy="97.9" r=".51"/>
</g>
<circle cx="178.4" cy="44.6" r=".51" fill="#0dab76"/>
<g fill="none" stroke="#0dab76" stroke-width=".21">
<path d="M163.2 64.9h17.8"/>
<circle cx="178.4" cy="44.6" r=".51"/>
</g>
<circle cx="163.2" cy="49.7" r=".51" fill="#0dab76"/>
<g fill="none" stroke="#0dab76" stroke-width=".21">
<path d="M163.2 34.4v10.2M163.2 49.7v15.2"/>
<circle cx="163.2" cy="49.7" r=".51"/>
</g>
<circle cx="163.2" cy="44.6" r=".51" fill="#0dab76"/>
<circle cx="163.2" cy="44.6" r=".51" fill="none" stroke="#0dab76" stroke-width=".21"/>
<circle cx="163.2" cy="34.4" r=".51" fill="#0dab76"/>
<g fill="none" stroke="#0dab76" stroke-width=".21">
<path d="M163.2 64.9v2.5"/>
<circle cx="163.2" cy="34.4" r=".51"/>
</g>
<circle cx="163.2" cy="64.9" r=".51" fill="#0dab76"/>
<g fill="none" stroke="#0dab76" stroke-width=".21">
<path d="M163.2 59.8h-10.2v2.6"/>
<circle cx="163.2" cy="64.9" r=".51"/>
</g>
<circle cx="163.2" cy="59.8" r=".51" fill="#0dab76"/>
<g fill="none" stroke="#0dab76" stroke-width=".21">
<path d="M163.2 62.4h-7.6v5"/>
<circle cx="163.2" cy="59.8" r=".51"/>
</g>
<circle cx="163.2" cy="62.4" r=".51" fill="#0dab76"/>
<g fill="none" stroke="#0dab76" stroke-width=".21">
<path d="M112.4 67.4v5.1h-2.5M28.6 108h2.6M81.9 105.5v7.6h-2.5"/>
<circle cx="163.2" cy="62.4" r=".51"/>
</g>
<circle cx="81.9" cy="108" r=".51" fill="#0dab76"/>
<g fill="none" stroke="#0dab76" stroke-width=".21">
<path d="M31.2 108h50.7M81.9 113.1h10.2v25.4"/>
<circle cx="81.9" cy="108" r=".51"/>
</g>
<circle cx="81.9" cy="113.1" r=".51" fill="#0dab76"/>
<g fill="none" stroke="#0dab76" stroke-width=".21">
<path d="M31.2 108v5.1"/>
<circle cx="81.9" cy="113.1" r=".51"/>
</g>
<circle cx="31.2" cy="108" r=".51" fill="#0dab76"/>
<g fill="none" stroke="#0dab76" stroke-width=".21">
<path d="M160.7 130.9h10.1v5.1"/>
<circle cx="31.2" cy="108" r=".51"/>
</g>
<circle cx="163.2" cy="130.9" r=".51" fill="#0dab76"/>
<g fill="none" stroke="#0dab76" stroke-width=".21">
<path d="M160.7 151.2h10.1v5.1"/>
<circle cx="163.2" cy="130.9" r=".51"/>
</g>
<circle cx="163.2" cy="151.2" r=".51" fill="#0dab76"/>
<g fill="none" stroke="#0dab76" stroke-width=".21">
<path d="M41.3 133.4h2.6M160.7 141.1h7.6"/>
<circle cx="163.2" cy="151.2" r=".51"/>
</g>
<circle cx="163.2" cy="141.1" r=".51" fill="#0dab76"/>
<g fill="none" stroke="#0dab76" stroke-width=".21">
<path d="M41.3 130.9h2.6M54 161.3h15.3M59.1 161.3v2.6"/>
<circle cx="163.2" cy="141.1" r=".51"/>
</g>
<circle cx="59.1" cy="161.3" r=".51" fill="#0dab76"/>
<g fill="none" stroke="#0dab76" stroke-width=".21">
<path d="M28.6 118.2v2.5h15.3M79.4 118.2h2.5M79.4 128.4h2.5M54 171.5h15.3M59.1 169v2.5M69.3 161.3h5"/>
<circle cx="59.1" cy="161.3" r=".51"/>
</g>
<circle cx="59.1" cy="171.5" r=".51" fill="#0dab76"/>
<g fill="none" stroke="#0dab76" stroke-width=".21">
<path d="M79.4 133.4h2.5M69.3 171.5h5M160.7 161.3h7.6"/>
<circle cx="59.1" cy="171.5" r=".51"/>
</g>
<circle cx="163.2" cy="161.3" r=".51" fill="#0dab76"/>
<g fill="none" stroke="#0dab76" stroke-width=".21">
<path d="M249.5 141.1h7.6"/>
<circle cx="163.2" cy="161.3" r=".51"/>
</g>
<circle cx="252" cy="141.1" r=".51" fill="#0dab76"/>
<g fill="none" stroke="#0dab76" stroke-width=".21">
<path d="M249.5 151.2h7.6"/>
<circle cx="252" cy="141.1" r=".51"/>
</g>
<circle cx="252" cy="151.2" r=".51" fill="#0dab76"/>
<g fill="none" stroke="#0dab76" stroke-width=".21">
<path d="M41.3 113.1v5.1h2.6"/>
<circle cx="252" cy="151.2" r=".51"/>
</g>
<circle cx="41.3" cy="118.2" r=".51" fill="#0dab76"/>
<g fill="none" stroke="#0dab76" stroke-width=".21">
<path d="M216.5 95.3h2.5M178.4 141.1h7.7M221.6 146.1h2.5"/>
<circle cx="41.3" cy="118.2" r=".51"/>
</g>
<circle cx="183.5" cy="141.1" r=".51" fill="#0dab76"/>
<g fill="none" stroke="#0dab76" stroke-width=".21">
<path d="M221.6 141.1h2.5M178.4 161.3h7.7"/>
<circle cx="183.5" cy="141.1" r=".51"/>
</g>
<circle cx="183.5" cy="161.3" r=".51" fill="#0dab76"/>
<g fill="none" stroke="#0dab76" stroke-width=".21">
<path d="M208.9 143.6v5.1h15.2"/>
<circle cx="183.5" cy="161.3" r=".51"/>
</g>
<circle cx="208.9" cy="148.7" r=".51" fill="#0dab76"/>
<circle cx="208.9" cy="148.7" r=".51" fill="none" stroke="#0dab76" stroke-width=".21"/>
<g font-size="3.7" fill="#c90d0c">
<text x="42.3" y="16">1</text>
<text x="84.4" y="16">2</text>
<text x="126.5" y="16">3</text>
<text x="168.6" y="16">4</text>
<text x="210.7" y="16">5</text>
<text x="252.9" y="16">6</text>
<text x="19.1" y="39.4">A</text>
<text x="275.6" y="39.4">A</text>
<text x="19.1" y="82.2">B</text>
<text x="275.6" y="82.2">B</text>
<text x="19" y="125.1">C</text>
<text x="275.5" y="125.1">C</text>
<text x="19" y="167.9">D</text>
<text x="275.5" y="167.9">D</text>
<text x="42.3" y="191.2">1</text>
<text x="84.4" y="191.2">2</text>
<text x="126.5" y="191.2">3</text>
<text x="168.6" y="191.2">4</text>
<text x="210.7" y="191.2">5</text>
<text x="252.9" y="191.2">6</text>
</g>
<g font-size="3.6" fill="#c90d0c">
<text x="235.5" y="176.6">Master_V0.1</text>
<text x="235.3" y="186.9">Sheet:</text>
<text x="248.9" y="186.7">1/2</text>
</g>
<text font-size="3.6" x="0" y="208.9">14-12-2020 12:33 F:\Documents\EAGLE\projects\BMS\Master_V0.1\Master_V0.1.sch (Sheet: 1/2)</text>
<text font-size="3.2" fill="#c90d0c" x="235.5" y="181.7">14-12-2020 11:19</text>
<g font-size="2.9" fill="#808080">
<text x="52.8" y="69">U1</text>
<text x="37.9" y="94.3">MAX490ESA+</text>
<text x="43.9" y="112.1">U$1</text>
<text x="48.9" y="155.2">MCP2515-E/SO</text>
</g>
<g font-size="2.5" fill="#808080">
<text x="25.1" y="26">S6B-PH-K-S(LF)(SN)</text>
<text x="52.5" y="24">5V</text>
<text x="71.8" y="26.2">J1</text>
<text x="105.8" y="24">V_USB</text>
<text x="160.7" y="29.1">3.3V</text>
<text x="90.8" y="35.2">22E</text>
<text x="90.8" y="30.4">R1</text>
<text x="101" y="32.9">R2L1</text>
<text x="167" y="32.9">R4</text>
<text x="101" y="37.7">22E</text>
<text x="121.1" y="40.8" transform="rotate(-90 121.1 40.8)">R8</text>
<text x="125.9" y="40.8" transform="rotate(-90 125.9 40.8)">6K8</text>
<text x="167" y="37.7">10k</text>
<text x="183.5" y="37">U$2</text>
<text x="36.1" y="46.9">J2</text>
<text x="51.2" y="49.1">GND</text>
<text x="71.8" y="49.7">2040002-1</text>
<text x="107.8" y="48.1">LED1</text>
<text x="171.8" y="52.9">L3</text>
<text x="86.7" y="54.2">GND</text>
<text x="169.3" y="59.6">V_USB</text>
<text x="109.9" y="64.6">3.3V</text>
<text x="154.6" y="64.5">C9</text>
<text x="62.7" y="67.1">5V</text>
<text x="157.1" y="69.6">C8 C5</text>
<text x="169" y="69.6">1u</text>
<text x="174.4" y="89" transform="rotate(-90 174.4 89)">R3</text>
<text x="179.2" y="89" transform="rotate(-90 179.2 89)">1M</text>
<text x="61.4" y="94.8">GND</text>
<text x="109.6" y="92.3">GND</text>
<text x="157.5" y="95">22p</text>
<text x="165.1" y="95">22p</text>
<text x="264.8" y="92.5">3.3V</text>
<text x="158.5" y="100">C6</text>
<text x="166.1" y="100">C7</text>
<text x="244.9" y="101.4">LED4</text>
<text x="259" y="96.4">4K7</text>
<text x="260.3" y="101.2">R6</text>
<text x="79.4" y="102.7">3.3V</text>
<text x="26.8" y="111.8" transform="rotate(-90 26.8 111.8)">10K</text>
<text x="35.6" y="111.6">10K</text>
<text x="259" y="109.1">4K7</text>
<text x="260.3" y="113.8">R5</text>
<text x="27.1" y="116.9" transform="rotate(-90 27.1 116.9)">R7</text>
<text x="35.4" y="116.4">R10</text>
<text x="183.5" y="118.2">32U4</text>
<text x="244.9" y="114.1">LED3</text>
<text x="170.6" y="120.2">GND</text>
<text x="148.2" y="131.8">3.3V/2.5A</text>
<text x="187.6" y="131.8">5V/2.3A</text>
<text x="235.3" y="130.6">5V</text>
<text x="93.6" y="140.7">C1</text>
<text x="149.8" y="141.9">RX_3V3</text>
<text x="161.7" y="139.8" transform="rotate(-90 161.7 139.8)">R14</text>
<text x="166.5" y="139.8" transform="rotate(-90 166.5 139.8)">10K</text>
<text x="182" y="139.8" transform="rotate(-90 182 139.8)">R15</text>
<text x="186.8" y="139.8" transform="rotate(-90 186.8 139.8)">10K</text>
<text x="187.6" y="141.9">RX_5V</text>
<text x="205.4" y="143.2">C2</text>
<text x="207.4" y="139.8" transform="rotate(-90 207.4 139.8)">R12</text>
<text x="211.9" y="138.5" transform="rotate(-90 211.9 138.5)">1K</text>
<text x="212.4" y="141.9">TX_5V</text>
<text x="256.1" y="141.9">CANH/2.1A</text>
<text x="93.6" y="145.8">1u</text>
<text x="162.9" y="145.4">SI2302</text>
<text x="172.6" y="145.4">Q1</text>
<text x="205.4" y="148.3">1u</text>
<text x="212.1" y="147">RX_5V</text>
<text x="250.6" y="149.9" transform="rotate(-90 250.6 149.9)">R11</text>
<text x="255.4" y="149.9" transform="rotate(-90 255.4 149.9)">120E</text>
<text x="79.4" y="153.7">GND</text>
<text x="148.2" y="152.1">3.3V/2.5A</text>
<text x="187.6" y="152.1">5V/2.3A</text>
<text x="256.1" y="152.1">CANL/2.1A</text>
<text x="47.9" y="158.4">C3</text>
<text x="161.7" y="160.1" transform="rotate(-90 161.7 160.1)">R16</text>
<text x="166.5" y="160.1" transform="rotate(-90 166.5 160.1)">10K</text>
<text x="182" y="160.1" transform="rotate(-90 182 160.1)">R17</text>
<text x="186.8" y="160.1" transform="rotate(-90 186.8 160.1)">10K</text>
<text x="207.4" y="157.5" transform="rotate(-90 207.4 157.5)">R13</text>
<text x="212.2" y="157.5" transform="rotate(-90 212.2 157.5)">1K</text>
<text x="48.3" y="166">22p</text>
<text x="53.2" y="166.7">Q3</text>
<text x="61.6" y="166.4">8MHz</text>
<text x="75.9" y="162.2">OSC1</text>
<text x="150.1" y="162.2">TX_3V3</text>
<text x="162.9" y="165.7">SI2302</text>
<text x="172.6" y="165.7">Q2</text>
<text x="187.6" y="162.2">TX_5V</text>
<text x="234.3" y="163.9">GND</text>
<text x="47.9" y="168.6">C4</text>
<text x="67.7" y="170.2" transform="rotate(-90 67.7 170.2)">R9</text>
<text x="72.6" y="170.2" transform="rotate(-90 72.6 170.2)">1M</text>
<text x="75.9" y="172.4">OSC2</text>
<text x="36.2" y="174">GND</text>
<text x="47.9" y="176.2">22p</text>
</g>
<g font-size="2.5" fill="#c90d0c">
<text x="26.1" y="103">CAN Controller</text>
<text x="206.4" y="125.8">CAN Transceiver</text>
</g>
<g font-size="2.1" fill="#808080">
<text x="41.1" y="29">6</text>
<text x="84.3" y="29">1</text>
<text x="35.3" y="35.2">4</text>
<text x="35.3" y="32.6">5</text>
<text x="35.3" y="30.1">6</text>
<text x="41.1" y="34">4</text>
<text x="41.1" y="31.5">5</text>
<text x="73.9" y="30.1">VBUS</text>
<text x="76.8" y="35.2">D+</text>
<text x="77.3" y="32.6">D-</text>
<text x="84.3" y="31.5">2</text>
<text x="84.3" y="34">3</text>
<text x="35.3" y="40.3">2</text>
<text x="35.3" y="37.7">3</text>
<text x="41.1" y="41.7">1</text>
<text x="41.1" y="39.1">2</text>
<text x="41.1" y="36.6">3</text>
<text x="74.9" y="40.3">GND</text>
<text x="77.5" y="37.7">ID</text>
<text x="84.3" y="36.6">4</text>
<text x="84.3" y="39.1">5</text>
<text x="180.8" y="39.1">13</text>
<text x="180.8" y="41.7">14</text>
<text x="185.8" y="40.3">RESET</text>
<text x="200.7" y="40.3">PF7(ADC7)</text>
<text x="214.3" y="41.7">37</text>
<text x="214.3" y="39.1">36</text>
<text x="229.2" y="40.3">A0</text>
<text x="35.3" y="42.8">1</text>
<text x="72" y="45.3">SHIELD</text>
<text x="84.3" y="44.2">S4*6</text>
<text x="180.8" y="46.7">24</text>
<text x="180.8" y="44.2">34</text>
<text x="185.8" y="47.9">AVCC</text>
<text x="185.8" y="42.8">VCC</text>
<text x="185.8" y="45.3">VCC</text>
<text x="200.7" y="47.9">PF4(ADC4)</text>
<text x="200.7" y="45.3">PF5(ADC5)</text>
<text x="200.7" y="42.8">PF6(ADC6)</text>
<text x="214.3" y="46.7">39</text>
<text x="214.3" y="44.2">38</text>
<text x="229.2" y="42.8">A1</text>
<text x="229.2" y="45.3">A2</text>
<text x="229.2" y="47.9">A3</text>
<text x="180.8" y="51.8">42</text>
<text x="180.8" y="49.3">44</text>
<text x="185.8" y="53">AREF</text>
<text x="185.8" y="50.4">AVCC</text>
<text x="200.7" y="53">PF0(ADC0)</text>
<text x="200.7" y="50.4">PF1(ADC1)</text>
<text x="214.3" y="51.8">41</text>
<text x="214.3" y="49.3">40</text>
<text x="229.2" y="50.4">A4</text>
<text x="229.2" y="53">A5</text>
<text x="181.9" y="64.5">2</text>
<text x="181.9" y="62">7</text>
<text x="185.8" y="65.6">UVCC</text>
<text x="185.8" y="63.1">VBUS</text>
<text x="203.2" y="63.1">PD2(RX)</text>
<text x="203.4" y="65.7">PD3(TX)</text>
<text x="214.3" y="62">20</text>
<text x="214.3" y="64.5">21</text>
<text x="229.2" y="63.1">D0</text>
<text x="229.2" y="65.6">D1</text>
<text x="181.9" y="67.1">6</text>
<text x="185.8" y="68.2">UCAP</text>
<text x="201.8" y="68.2">PD1(SDA)</text>
<text x="202" y="70.7">PD0(SCL)</text>
<text x="214.3" y="69.6">18</text>
<text x="214.3" y="67.1">19</text>
<text x="229.2" y="70.7">D3#</text>
<text x="229.2" y="68.2">D2</text>
<text x="37.8" y="72.1">8</text>
<text x="37.8" y="77.2">7</text>
<text x="43.6" y="73.2">A(R+) VCC</text>
<text x="58.9" y="77.2">3</text>
<text x="58.9" y="72.1">1</text>
<text x="96.2" y="72.1">1</text>
<text x="96.2" y="74.7">3</text>
<text x="96.2" y="77.2">5</text>
<text x="104.6" y="72.1">2</text>
<text x="104.6" y="74.7">4</text>
<text x="104.6" y="77.2">6</text>
<text x="181.9" y="72.1">4</text>
<text x="181.9" y="74.7">3</text>
<text x="185.8" y="73.2">D+</text>
<text x="185.8" y="75.8">D-</text>
<text x="200.4" y="73.2">PD4(ADC8)</text>
<text x="207.5" y="75.8">PC6</text>
<text x="214.3" y="74.7">31</text>
<text x="214.3" y="72.1">25</text>
<text x="214.3" y="77.2">27</text>
<text x="229.2" y="75.8">D5#</text>
<text x="229.2" y="73.2">D4/A6</text>
<text x="37.8" y="82.3">5</text>
<text x="43.6" y="78.3">B(R-)</text>
<text x="43.6" y="83.4">Y(T+)</text>
<text x="51.1" y="83.4">RO</text>
<text x="52.1" y="78.3">DI</text>
<text x="58.9" y="82.3">2</text>
<text x="96.2" y="79.8">7</text>
<text x="96.2" y="82.3">9</text>
<text x="104.6" y="79.8">8</text>
<text x="104.6" y="82.3">10</text>
<text x="199.3" y="78.3">PD7(ADC10)</text>
<text x="199.6" y="83.4">PB4(ADC11)</text>
<text x="207.6" y="80.9">PE6</text>
<text x="214.3" y="82.3">28</text>
<text x="214.3" y="79.8">1</text>
<text x="229.2" y="83.4">D8</text>
<text x="229.2" y="78.3">D6#/A7</text>
<text x="229.2" y="80.9">D7</text>
<text x="37.8" y="87.4">6</text>
<text x="43.6" y="88.5">Z(T-) GND</text>
<text x="58.9" y="87.4">4</text>
<text x="180.8" y="84.8">17</text>
<text x="180.8" y="89.9">16</text>
<text x="185.8" y="85.9">XTAL1</text>
<text x="199.4" y="85.9">PB5(ADC12)</text>
<text x="199.4" y="88.5">PB6(ADC13)</text>
<text x="214.3" y="84.8">29</text>
<text x="214.3" y="87.4">30</text>
<text x="214.3" y="89.9">12</text>
<text x="229.2" y="85.9">D9#/A8</text>
<text x="229.2" y="88.5">D10#</text>
<text x="180.8" y="95">33</text>
<text x="185.8" y="91">XTAL2</text>
<text x="200.4" y="93.6">PD6(ADC9)</text>
<text x="207.6" y="91">PB7</text>
<text x="214.3" y="95">32</text>
<text x="214.3" y="92.5">26</text>
<text x="229.2" y="91">D11#</text>
<text x="229.2" y="93.6">D12/A10</text>
<text x="185.8" y="96.1">PE2/HWB</text>
<text x="201.9" y="101.2">PB1(SCK)</text>
<text x="203.4" y="98.6">PB0(SS)</text>
<text x="207.5" y="96.1">PC7</text>
<text x="214.3" y="97.5">8</text>
<text x="214.3" y="100.1">9</text>
<text x="229.2" y="98.6">D17/RX LED</text>
<text x="229.2" y="101.2">D15</text>
<text x="229.2" y="96.1">D13#</text>
<text x="180.8" y="105.2">15</text>
<text x="180.8" y="107.7">23</text>
<text x="181.9" y="102.6">5</text>
<text x="185.8" y="106.3">GND</text>
<text x="185.8" y="103.7">UGND</text>
<text x="200.8" y="103.7">PB2(MOSI)</text>
<text x="200.8" y="106.3">PB3(MISO)</text>
<text x="214.3" y="102.6">10</text>
<text x="214.3" y="105.2">11</text>
<text x="229.2" y="103.7">D16</text>
<text x="229.2" y="106.3">D14</text>
<text x="67.5" y="113.9">VDD</text>
<text x="76.7" y="112.8">18</text>
<text x="159.1" y="112.8">1</text>
<text x="166.1" y="112.8">3</text>
<text x="180.8" y="110.2">35</text>
<text x="180.8" y="112.8">43</text>
<text x="185.8" y="108.8">GND</text>
<text x="185.8" y="111.3">GND</text>
<text x="185.8" y="113.9">GND</text>
<text x="207.5" y="111.3">PD5</text>
<text x="214.3" y="110.2">22</text>
<text x="229.2" y="111.3">TX LED</text>
<text x="44.2" y="117.8">16</text>
<text x="51.3" y="119">CS</text>
<text x="68.5" y="119">INT</text>
<text x="76.7" y="117.8">12</text>
<text x="159.1" y="115.3">2</text>
<text x="166.1" y="115.3">4</text>
<text x="44.2" y="120.4">17</text>
<text x="45.4" y="122.9">4</text>
<text x="45.4" y="125.4">5</text>
<text x="51.3" y="121.5">RESET</text>
<text x="51.3" y="124">TX0RTS</text>
<text x="65.2" y="121.5">RX0BF</text>
<text x="65.2" y="124">RX1BF</text>
<text x="76.7" y="120.4">11</text>
<text x="76.7" y="122.9">10</text>
<text x="76.7" y="125.4">3</text>
<text x="45.4" y="128">6</text>
<text x="45.4" y="130.5">8</text>
<text x="51.3" y="126.6">TX1RTSCLKOUT/SOF</text>
<text x="51.3" y="129.1">TX2RTS</text>
<text x="51.3" y="131.7">OSC1</text>
<text x="66.2" y="129.1">OSC2</text>
<text x="68.9" y="131.7">SO</text>
<text x="76.7" y="128">7</text>
<text x="76.7" y="130.5">15</text>
<text x="44.2" y="135.6">13</text>
<text x="45.4" y="133.1">2</text>
<text x="51.3" y="134.2">RXCAN</text>
<text x="51.3" y="136.7">SCK</text>
<text x="64.8" y="134.2">TXCAN</text>
<text x="76.7" y="133.1">1</text>
<text x="44.2" y="138.1">14</text>
<text x="51.3" y="139.3">SI</text>
<text x="225.1" y="140.7">1</text>
<text x="229" y="141.8">TXD</text>
<text x="236.5" y="138.1" transform="rotate(-90 236.5 138.1)">3</text>
<text x="238.7" y="141.8">CANH</text>
<text x="247.4" y="140.7">7</text>
<text x="67.8" y="146.9">VSS</text>
<text x="76.7" y="145.8">9</text>
<text x="225.1" y="148.3">8</text>
<text x="225.1" y="145.8">4</text>
<text x="229" y="149.4">S</text>
<text x="229" y="146.9">RXD</text>
<text x="225.1" y="150.8">5</text>
<text x="229" y="151.9">VREF</text>
<text x="236.5" y="155.3" transform="rotate(-90 236.5 155.3)">2</text>
<text x="237.6" y="151.4" transform="rotate(-90 237.6 151.4)">GND VCC</text>
<text x="239" y="152">CANL</text>
<text x="247.4" y="150.8">6</text>
</g>
<g font-size="1.8" fill="#c90d0c">
<text x="26.1" y="21.7">Connector - BMS</text>
<text x="69.3" y="21.7">USB Debug</text>
<text x="150.5" y="21.7">MCU - ATMega32U4</text>
<text x="26.1" y="59.8">RS485 Transceiver</text>
<text x="76.9" y="59.8">Programming Header</text>
<text x="150.5" y="125.8">CAN Level Shifters</text>
</g>
<g font-size="1.8" fill="#808080">
<text x="47.7" y="32.5">TX_P</text>
<text x="47.7" y="35.1">TX_N</text>
<text x="113.7" y="32.5">USB_N</text>
<text x="113.7" y="35.1">USB_P</text>
<text x="47.7" y="37.6">RX_N</text>
<text x="47.7" y="40.1">RX_P</text>
<text x="173.6" y="40.1">RST</text>
<text x="220.3" y="65.5">TX</text>
<text x="220.3" y="63">RX</text>
<text x="27.9" y="73.1">RX_P</text>
<text x="83.7" y="73.1">MOSI</text>
<text x="166.2" y="75.6">USB_N</text>
<text x="166.3" y="73.1">USB_P</text>
<text x="27.8" y="78.2">RX_N</text>
<text x="28" y="83.3">TX_P</text>
<text x="65.4" y="78.2">TX</text>
<text x="65.4" y="83.3">RX</text>
<text x="83.7" y="83.3">MISO</text>
<text x="84.6" y="80.7">SCK</text>
<text x="84.7" y="78.2">RST</text>
<text x="27.9" y="88.3">TX_N</text>
<text x="220.3" y="96">CS_CAN</text>
<text x="220.3" y="101">SCK</text>
<text x="220.3" y="106.1">MISO</text>
<text x="220.3" y="103.6">MOSI</text>
<text x="150.7" y="113.7">RST</text>
<text x="32.9" y="118.8">CS_CAN</text>
<text x="83.2" y="118.8">INT_CAN</text>
<text x="35.2" y="131.5">OSC1</text>
<text x="83.2" y="131.5">MISO</text>
<text x="83.2" y="129">OSC2</text>
<text x="33.5" y="134.1">RX_3V3</text>
<text x="36.4" y="136.6">SCK</text>
<text x="83.2" y="134.1">TX_3V3</text>
<text x="229.2" y="136">U3</text>
<text x="35.5" y="139.1">MOSI</text>
<text x="226.7" y="156.3">TJA1050</text>
</g>
<g font-size="1.4" fill="#808080">
<text x="170.6" y="142.6" transform="rotate(-90 170.6 142.6)">S</text>
<text x="172.5" y="138.3" transform="rotate(-90 172.5 138.3)">G</text>
<text x="177.2" y="142.7" transform="rotate(-90 177.2 142.7)">D</text>
<text x="172.5" y="158.6" transform="rotate(-90 172.5 158.6)">G</text>
<text x="170.6" y="162.9" transform="rotate(-90 170.6 162.9)">S</text>
<text x="177.2" y="163" transform="rotate(-90 177.2 163)">D</text>
</g>
</svg>
